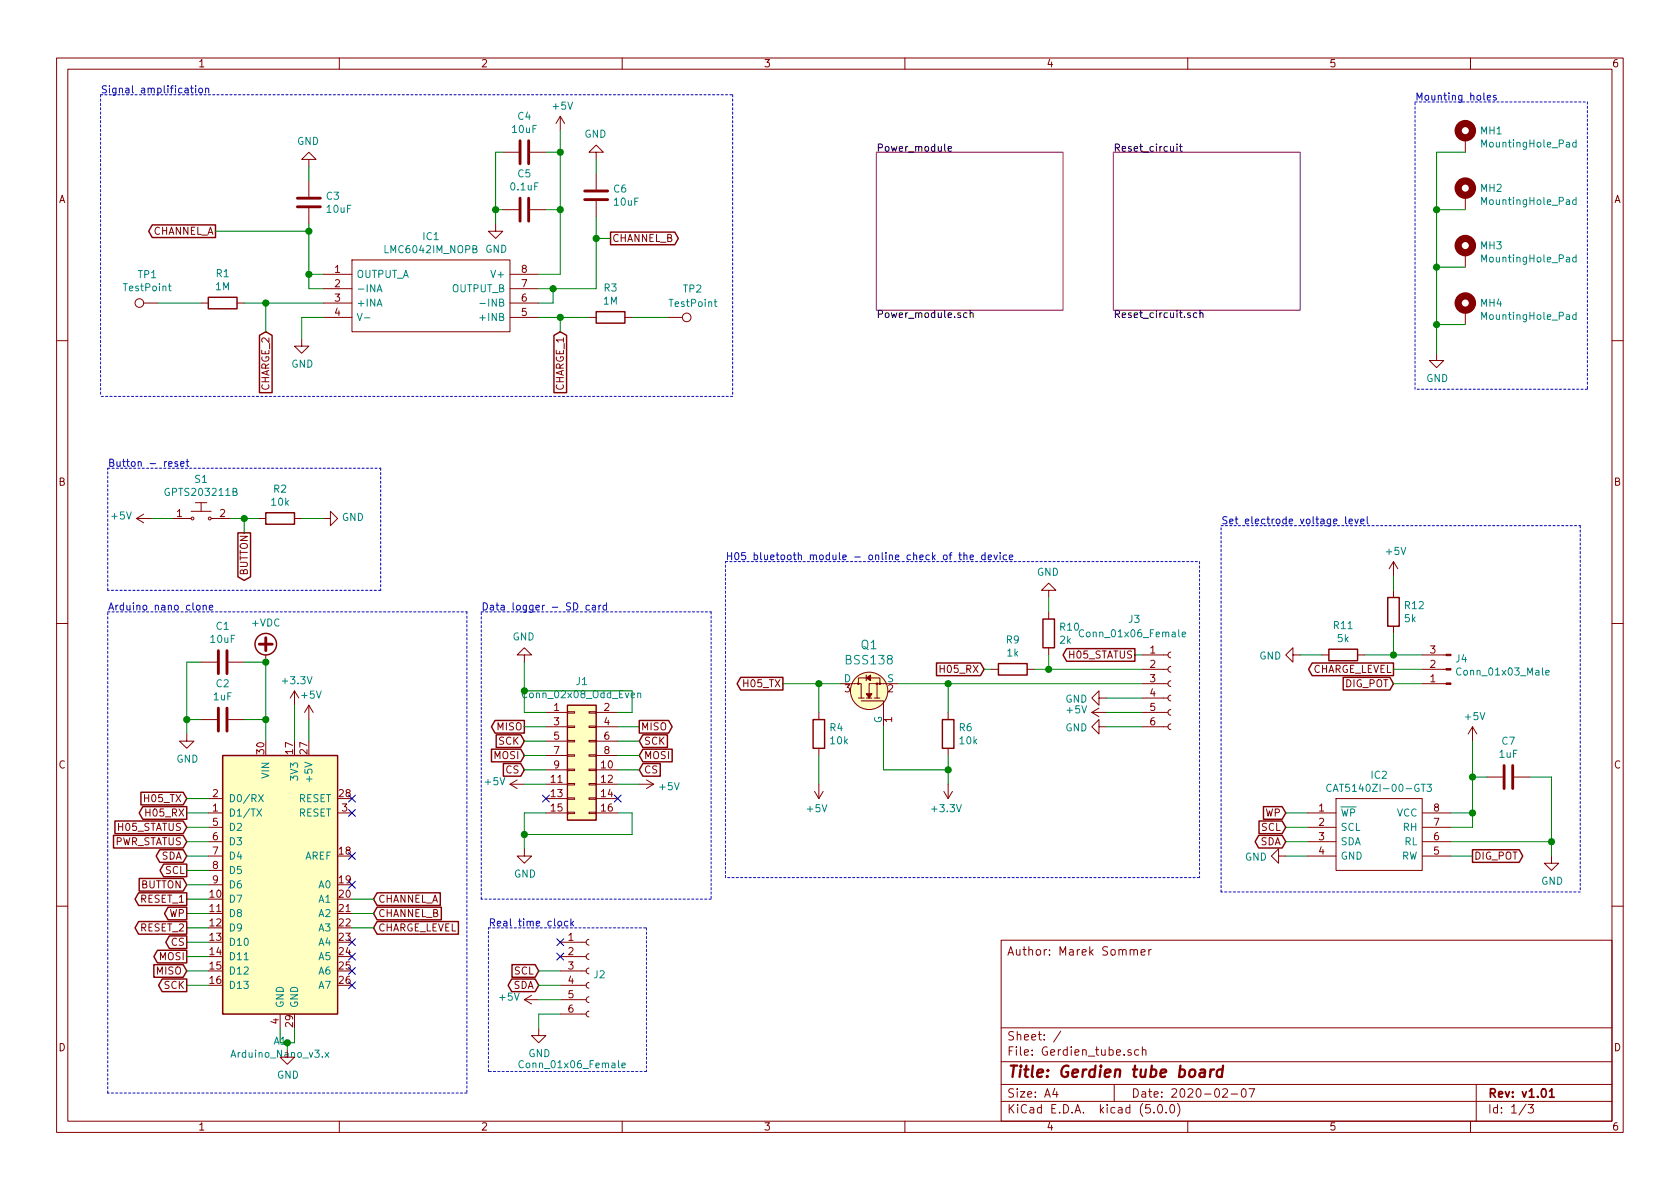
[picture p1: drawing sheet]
<svg xmlns="http://www.w3.org/2000/svg" width="297mm" height="210mm" viewBox="0 0 297 210" stroke-linecap="round" stroke-linejoin="round" font-family="sans-serif">
<g fill="none" stroke="#840000" stroke-width=".18">
<path d="M10 10.3h277v189.9h-277zM12 12.2h273v186.1h-273zM60 10.3v1.9M110 10.3v1.9M160 10.3v1.9M210 10.3v1.9M260 10.3v1.9M54.6 28.2h1.3l-1.3-1.3-1.3 1.3h1.3v1.3M54.6 32v2.8M54.6 36.8v2.8M87.6 39.6v1.3h1.3l-1.3 1.3-1.2-1.3h1.2M88.9 37.1h2.8"/>
<path d="M88.9 26.9h2.8M93.7 37.1h2.8M93.7 26.9h2.8M99.1 20.6l-.8 1.2M99.1 20.6v2.5M99.1 20.6l.7 1.2M105.4 26.9h1.3l-1.3-1.3-1.3 1.3h1.3v1.3M105.4 30.7v2.8M105.4 35.6v2.7M259.1 24.4v2.5M259.1 34.5v2.6M25.4 53.6h2.5"/>
<path d="M35.6 53.6h1.2M41.9 53.6h1.3M53.3 59.9v1.3h1.3l-1.3 1.3-1.2-1.3h1.2M57.1 48.5h5.1M57.1 51h5.1M57.1 53.6h5.1M57.1 56.1h5.1M62.2 46h28v12.7h-28zM90.2 48.5h5M90.2 51h5M90.2 53.6h5M90.2 56.1h5"/>
<path d="M104.1 56.1h1.3M110.5 56.1h1.3M118.1 56.1h2.5M259.1 44.7v2.5M259.1 54.9v2.5M10 60.2h2M254 62.5v1.2h1.3l-1.3 1.3-1.3-1.3h1.3M285 60.2h2M24.1 91.7h2.6M24.1 91.7l1.3 .8M25.4 90.9l-1.3 .8M30.5 91.7h3.3"/>
<path d="M33.8 90.4h3.5M34.5 88.9h2.1M35.6 88.9v1.5M37.3 91.7h3.3M45.7 91.7h1.3M52.1 91.7h1.2M57.1 91.7h1.3v-1.3l1.3 1.3-1.3 1.3v-1.3M246.4 99.3v2.5M246.4 99.3l-.8 1.3M246.4 99.3l.7 1.3M10 110.3h2M35.6 117.1h2.8"/>
<path d="M40.4 117.1h2.8M47 115.8v1.3M92.7 115.8h1.3l-1.3-1.3-1.3 1.3h1.3v1.3M153.2 119.4v1M175.3 118.4h1.2M181.6 118.4h1.3M185.4 104.4h1.3l-1.3-1.3-1.3 1.3h1.3v1.3M185.4 108.2v1.3M185.4 114.5v1.3M201.9 115.8h4.6M201.9 118.4h4.6M207 117.9l-.3 .1-.2 .3 .1 .4 .4 .2"/>
<path d="M207 115.3l-.3 .1-.2 .3 .1 .4 .4 .2M228.6 115.8v-1.3l-1.3 1.3 1.3 1.3v-1.3h1.3M233.7 115.8h1.2M240 115.8h1.3M246.4 104.4v1.3M246.4 110.7v1.3M251.5 115.8h4.2M251.5 118.4h4.2M285 110.3h2M33 129.8v1.3h1.3l-1.3 1.2-1.3-1.2h1.3M35.6 127.2h2.8M40.4 127.2h2.8"/>
<path d="M52.1 122.2l-.8 1.2M52.1 122.2v2.5M52.1 122.2l.7 1.2M54.6 124.7v2.5M54.6 124.7l-.8 1.3M54.6 124.7l.8 1.3M90.2 138.7h2.5M90.2 138.7l1.2 .7M91.4 137.9l-1.2 .8M96.5 126h3.8M96.5 136.1h3.8M96.5 138.7h3.8"/>
<path d="M96.5 128.5h3.8M96.5 131.1h3.8M96.5 133.6h3.8M100.3 138.6h1.3v.2h-1.3zM100.3 136h1.3v.3h-1.3zM100.3 133.5h1.3v.2h-1.3zM100.3 130.9h1.3v.3h-1.3zM100.3 128.4h1.3v.2h-1.3zM100.3 125.9h1.3v.2h-1.3zM104.1 138.6h1.3v.2h-1.3zM104.1 136h1.3v.3h-1.3zM104.1 133.5h1.3v.2h-1.3z"/>
<path d="M104.1 130.9h1.3v.3h-1.3zM104.1 128.4h1.3v.2h-1.3zM104.1 125.9h1.3v.2h-1.3zM105.4 126h3.8M105.4 136.1h3.8M105.4 138.7h3.8M105.4 128.5h3.8M105.4 131.1h3.8M105.4 133.6h3.8M113 138.7h2.6M114.3 137.9l1.3 .8M115.6 138.7l-1.3 .7"/>
<path d="M144 139.9l.8 1.3M144.8 126v1.2M144.8 132.3v1.3M144.8 138.7v2.5M145.5 139.9l-.7 1.3M148.6 120.9h3.7v2.5M151.8 121v-1.1h3.8v1.1M151.8 123.4h1M152.3 123.9h3.9v4.6M153.2 123.4h1M154.6 123.4h1M155.1 120.9v2.5"/>
<path d="M158.7 120.9h-5v2.5M166.9 139.9l.7 1.3M167.6 126v1.2M167.6 132.3v1.3M167.6 138.7v2.5M168.4 139.9l-.8 1.3M193 126h2.6M193 126l1.3 .7M194.3 123.4v-1.2l-1.3 1.2 1.3 1.3v-1.3h1.3M194.3 128.5v-1.3l-1.3 1.3 1.3 1.3v-1.3h1.3M194.3 125.2l-1.3 .8M201.9 126h4.6"/>
<path d="M201.9 128.5h4.6M201.9 120.9h4.6M201.9 123.4h4.6M207 128l-.3 .1-.2 .3 .1 .4 .4 .2M207 125.5l-.3 .1-.2 .3 .1 .4 .4 .2M207 122.9l-.3 .1-.2 .4 .1 .3 .4 .2M207 120.4l-.3 .1-.2 .3 .1 .4 .4 .2M251.5 120.9h4.2M260.3 128.5l-.7 1.3M260.3 128.5v2.6M260.3 128.5l.8 1.3M262.9 137.4h2.8"/>
<path d="M267.7 137.4h2.8M36.8 143.8h2.6M36.8 141.2h2.6M36.8 146.3h2.6M36.8 148.8h2.6M36.8 151.4h2.6M36.8 153.9h2.6M36.8 156.5h2.6M59.7 143.8h2.5M92.7 150.1v1.3h1.3l-1.3 1.2-1.3-1.2h1.3M96.5 143.8h3.8M96.5 141.2h3.8"/>
<path d="M100.3 143.6h1.3v.3h-1.3zM100.3 141.1h1.3v.2h-1.3zM104.1 143.6h1.3v.3h-1.3zM104.1 141.1h1.3v.2h-1.3zM105.4 143.8h3.8M105.4 141.2h3.8M226.1 151.4v-1.3l-1.3 1.3 1.3 1.2v-1.2h1.2M231.1 143.8h5.1M231.1 146.3h5.1M231.1 148.8h5.1M231.1 151.4h5.1M236.2 141.2h15.3v12.7h-15.3z"/>
<path d="M251.5 143.8h5M251.5 146.3h5M251.5 148.8h5M251.5 151.4h5M274.3 151.4v1.2h1.3l-1.3 1.3-1.3-1.3h1.3M10 160.2h2M49.5 179.3v2.6M92.7 176.8h2.5M92.7 176.8l1.3 .7M94 176l-1.3 .8M99.1 179.3h4.5M99.1 176.8h4.5"/>
<path d="M99.1 174.2h4.5M99.1 171.7h4.5M99.1 169.2h4.5M99.1 166.6h4.5M104.1 178.8l-.3 .1-.2 .3 .1 .4 .4 .2M104.1 176.3l-.3 .1-.2 .3 .1 .4 .4 .2M104.1 173.7l-.3 .1-.2 .4 .1 .3 .4 .2M104.1 171.2l-.3 .1-.2 .3 .1 .4 .4 .2M104.1 168.7l-.3 .1-.2 .3 .1 .4 .4 .2M104.1 166.1l-.3 .1-.2 .3 .1 .4 .4 .2M177 166.3h108v32h-108zM199.8 168h.1a.37 .37 0 0 1 .6 .1v.8"/>
<path d="M200.5 168.1l.2-.2 .3 .1 .1 .9M201.8 168.4l.7-.1-.1-.3-.4-.1-.2 .2v.7h.6M203.1 167.9v1M203.6 167.9l-.3 .1-.2 .2M285 160.2h2M50.8 185.7v1.2h1.3l-1.3 1.3-1.3-1.3h1.3M60 198.3v1.9M95.2 181.9v1.2h1.3l-1.3 1.3-1.2-1.3h1.2M110 198.3v1.9M160 198.3v1.9M177 194.8h108M177 191.8h108"/>
<path d="M177 187.8h108M177 181.8h108M186.5 192.5l-.4 1h1M186.8 193v1M187.6 182.3l-1.3 2M197 191.8v3M200 185.7l-.4-.1-.2 .2 .1 .2 .5 .2v.3h-.6M201.3 185.7l-.4-.1-.3 .3 .1 .6 .2 .1 .4-.1M202 185.7l.2-.1 .3 .1 .1 .9M202 185.1v1.5M204 196.7v.1M204.8 195.5l.4-.2a.94 .94 0 0 1 0 1.5 .79 .79 0 0 1-.4-1.3z"/>
<path d="M206.2 196.7v.1M207 195.4l.3-.1a.94 .94 0 0 1 0 1.5 .82 .82 0 0 1-.3-1.4zM208.2 195.1a1.71 1.71 0 0 1 0 2.3M210 198.3v1.9M216.2 192.7l.2-.2h.4l.2 .5-.9 1h.9M217.7 193.5h1.1M219.6 192.7l.4-.2a.94 .94 0 0 1 0 1.5 .82 .82 0 0 1-.4-1.3zM220.8 192.5h1l-.6 1.5M260 198.3v1.9M261 191.8v6.5M269.8 195.2l-1.2 2M270.2 195.3h.9l-.5 .6 .4 .1v.7l-.2 .1-.6-.1"/>
<circle cx="24.6" cy="53.6" r=".76"/>
<circle cx="121.4" cy="56.1" r=".76"/>
<circle cx="34" cy="91.7" r=".25"/>
<circle cx="37.1" cy="91.7" r=".25"/>
<circle cx="151.8" cy="120.9" r=".13"/>
<circle cx="153.7" cy="122.2" r="3.3"/>
<circle cx="155.1" cy="120.9" r=".13"/>
<circle cx="155.6" cy="120.9" r=".13"/>
</g>
<path d="M274 193l.4-.5v1.5M274 194h.8" fill="none" stroke="#840000" stroke-width=".3"/>
<path d="M212.2 189.2h.8v1.2M213.1 189.6l-.7 .1a.4 .4 0 0 0-.3 .3 .4 .4 0 0 0 .2 .4l.7-.1M214.1 189.1l-.2 1.3M214.7 189.1a.55 .55 0 0 0-.7 .4M216.2 189.2a.68 .68 0 0 0-1 .3v.8l.2 .1 .6-.1M216.3 188.4l-.3 2" fill="none" stroke="#840000" stroke-width=".41"/>
<g fill="none" stroke="#840000" stroke-width="1.3">
<circle cx="259.1" cy="33.3" r="1.27"/>
<circle cx="259.1" cy="23.1" r="1.27"/>
<circle cx="259.1" cy="43.4" r="1.27"/>
<circle cx="259.1" cy="53.6" r="1.27"/>
</g>
<g fill="none" stroke="#008484" stroke-width=".18">
<path d="M278.7 25.2h-.4l-.2 .2 .1 .6h.5M278.7 35.4l-.4-.1-.2 .3 .1 .5h.5M278.7 24.7v1.3M278.7 34.9v1.3M29.8 50.6h.5M29.9 50.2v1.1l.4 .1M63.2 55.4l.4 1.3 .4-1.3M64.4 56.2h1M66.7 51.6l.4-1.3 .4 1.3M66.8 51.3h.6M84.8 53.7h1M126.3 53.4h.4"/>
<path d="M126.4 52.9v1.1l.3 .2M278.7 45.5h-.4l-.2 .2 .1 .6h.5M278.7 55.7l-.4-.1-.2 .3 .1 .5h.5M278.7 45.1v1.2M278.7 55.2v1.3M191.6 111.5a.6 .6 0 0 0-.8 .4 .6 .6 0 0 0 .6 .7l.2-.1M209 112.2l.6-.1-.1-.3h-.3l-.2 .2 .1 .6h.4M273.3 118.9l.6-.1v-.2l-.4-.1-.2 .2 .1 .6h.5M112.8 122.7l.1-.2 .3 .1 .1 .8M112.8 122.5v.9M235.4 138.8a.6 .6 0 0 0-.9 .4 .6 .6 0 0 0 .6 .7l.3-.1M252.3 138.7h.8l-.4 .5 .3 .1 .1 .4-.3 .2-.5-.1"/>
<path d="M45.4 143l.9 1.3M45.7 140.5l.9 1.3M46.3 143l-.9 1.3M46.6 140.5l-.9 1.3M57.5 186.1l.6 .9M58.1 186.1l-.6 .9M92.5 187.7a.6 .6 0 0 0-.8 .4 .6 .6 0 0 0 .6 .7l.2-.1M110 188.4l.6-.1-.1-.3h-.4l-.1 .2v.6h.5"/>
</g>
<g fill="none" stroke="#840000" stroke-width=".25">
<path d="M26.9 39.8h11.2v2.2h-11.2l-.6-1.1zM36.8 52.6h5.1v2h-5.1zM45.9 59.3l1.1-.6 1.1 .6v10.1h-2.2zM97.9 59.3l1.2-.6 1.1 .6v10.1h-2.3zM105.4 55.1h5.1v2h-5.1zM107.9 41h11.4l.6 1.2-.6 1.1h-11.4zM42.1 94.2h2.2v7.8l-1.1 .6-1.1-.6zM47 90.7h5.1v2h-5.1zM131 119.8h7.4v2.2h-7.4l-.7-1.1zM165.6 117.2h7.8l.6 1.2-.6 1.1h-7.8zM176.5 117.3h5.1v2.1h-5.1zM184.4 109.5h2v5h-2z"/>
<path d="M188.6 114.7h12.1v2.2h-12.1l-.6-1.1zM232 117.2h14.4v2.3h-14.4l-.6-1.1zM234.9 114.8h5.1v2h-5.1zM237.5 119.8h8.2l.7 1.1-.7 1.1h-8.2zM245.4 105.7h2v5h-2zM39.4 133.6h20.3v45.7h-20.3zM86.9 132.5h5.2l.6 1.1-.6 1.1h-5.2zM87.5 127.4h5.2v2.2h-5.2l-.6-1.1zM87.7 129.9h4.4l.6 1.2-.6 1.1h-4.4zM89 135h3.1l.6 1.1-.6 1.2h-3.1zM100.3 124.7h5.1v20.3h-5.1zM113 127.4h5.2l.6 1.1-.6 1.1h-5.2z"/>
<path d="M113.7 135h3v2.3h-3l-.7-1.2zM113.7 132.5h5.1v2.2h-5.1l-.7-1.1zM113.7 129.9h4.3v2.3h-4.3l-.7-1.1zM143.8 127.2h2v5.1h-2zM166.6 127.2h2.1v5.1h-2.1zM20.1 147.7h12.3l.6 1.1-.6 1.2h-12.3zM20.3 145.2h12.1l.6 1.1-.6 1.1h-12.1zM24.5 157.9h8.5v2.2h-8.5l-.6-1.1zM24.6 155.3h7.8l.6 1.2-.6 1.1h-7.8zM24.9 140.1h7.5l.6 1.1-.6 1.1h-7.5zM25.2 142.6h7.8v2.3h-7.8l-.6-1.1zM28.2 150.3h4.2l.6 1.1-.6 1.1h-4.2l-.6-1.1z"/>
<path d="M28.9 152.8h4.1v2.2h-4.1l-.6-1.1zM66.7 157.9h11.2v2.2h-11.2l-.7-1.1zM222.6 147.7h4.1l.6 1.1-.6 1.2h-4.1l-.7-1.2zM222.6 145.2h4.1l.6 1.1-.6 1.1h-4.1zM223.4 142.6h3.3l.6 1.2-.6 1.1h-3.3zM260.3 150.3h8.3l.6 1.1-.6 1.1h-8.3zM24.5 163h8.5v2.2h-8.5l-.6-1.1zM27.2 170.6h5.2l.6 1.1-.6 1.1h-5.2zM27.8 168h5.2v2.3h-5.2l-.6-1.1zM28.7 173.1h4.3v2.3h-4.3l-.7-1.2zM29.7 160.4h3.3v2.3h-3.3l-.6-1.2zM29.9 165.5h3.1v2.2h-3.1l-.6-1.1z"/>
<path d="M66.7 160.4h11.3v2.3h-11.3l-.7-1.2zM66.7 163h14.4v2.2h-14.4l-.7-1.1zM90.5 173.1h4.1l.6 1.1-.6 1.2h-4.1l-.7-1.2zM90.5 170.6h4.1l.6 1.1-.6 1.1h-4.1z"/>
<circle cx="47" cy="113.9" r="1.9"/>
</g>
<g fill="none" stroke="#008400" stroke-width=".18">
<path d="M54.6 29.5v2.5M54.6 39.6v11.4h2.5M87.6 37.1h1.3M88.9 26.9h-1.3v12.7M96.5 37.1h2.6M96.5 26.9h2.6M99.1 23.1v25.4h-3.9M105.4 38.3v12.7h-10.2M105.4 28.2v2.5M254 37.1h5.1M259.1 26.9h-5.1v35.6M27.9 53.6h7.7"/>
<path d="M38.1 40.9h16.5M43.2 53.6h13.9M47 53.6v5.1M54.6 48.5h2.5M57.1 56.1h-3.8v3.8M95.2 56.1h8.9M97.8 51v2.6h-2.6M99.1 56.1v2.6M105.4 42.2h2.5M111.8 56.1h6.3M254 57.4h5.1M254 47.2h5.1"/>
<path d="M26.7 91.7h3.8M40.6 91.7h5.1M43.2 91.7v2.5M53.3 91.7h3.8M35.6 117.1h-2.6v12.7M43.2 117.1h3.8v14M92.7 117.1v8.9h3.8M174 118.4h1.3M182.9 118.4h19M185.4 105.7v2.5M185.4 115.8v2.6M200.7 115.8h1.2"/>
<path d="M229.9 115.8h3.8M241.3 115.8h10.2M246.4 101.8v2.6M246.4 112v3.8M246.4 118.4h5.1M33 127.2h2.6M43.2 127.2h3.8M52.1 124.7v6.4M54.6 127.2v3.9M92.7 122.2h19.1v3.8h-2.6M92.7 138.7h3.8M92.7 128.5h3.8"/>
<path d="M92.7 131.1h3.8M92.7 133.6h3.8M92.7 136.1h3.8M109.2 138.7h3.8M109.2 128.5h3.8M109.2 131.1h3.8M109.2 133.6h3.8M109.2 136.1h3.8M138.4 120.9h10.2M144.8 120.9v5.1M144.8 133.6v5.1M156.2 128.5v7.6h11.4"/>
<path d="M158.7 120.9h43.2M167.6 120.9v5.1M167.6 133.6v5.1M195.6 126h6.3M195.6 128.5h6.3M195.6 123.4h6.3M246.4 120.9h5.1M260.3 131.1v15.2h-3.8M260.3 137.4h2.6M270.5 137.4h3.8v14M33 143.8h3.8M33 153.9h3.8"/>
<path d="M33 151.4h3.8M33 159h3.8M33 156.5h3.8M33 146.3h3.8M33 148.8h3.8M33 141.2h3.8M62.2 159h3.8M96.5 143.8h-3.8v6.3M109.2 143.8h2.6v3.8h-19.1M227.3 143.8h3.8M227.3 151.4h3.8M227.3 146.3h3.8"/>
<path d="M227.3 148.8h3.8M256.5 143.8h3.8M256.5 151.4h3.8M256.5 148.8h17.8M33 169.2h3.8M33 171.7h3.8M33 174.2h3.8M33 166.6h3.8M33 161.5h3.8M33 164.1h3.8M62.2 161.5h3.8M62.2 164.1h3.8"/>
<path d="M95.2 171.7h3.9M95.2 174.2h3.9M95.2 176.8h3.9M99.1 179.3h-3.9v2.6M49.5 181.9v2.5M52.1 181.9v2.5h-1.3v1.3"/>
</g>
<g fill="#008400" stroke="#008400" stroke-width=".25">
<circle cx="54.6" cy="48.5" r=".51"/>
<circle cx="97.8" cy="51" r=".51"/>
<circle cx="50.8" cy="184.4" r=".51"/>
<circle cx="92.7" cy="147.6" r=".51"/>
<circle cx="92.7" cy="122.2" r=".51"/>
<circle cx="254" cy="57.4" r=".51"/>
<circle cx="254" cy="47.2" r=".51"/>
<circle cx="254" cy="37.1" r=".51"/>
<circle cx="43.2" cy="91.7" r=".51"/>
<circle cx="47" cy="127.2" r=".51"/>
<circle cx="33" cy="127.2" r=".51"/>
<circle cx="260.3" cy="137.4" r=".51"/>
<circle cx="260.3" cy="143.8" r=".51"/>
<circle cx="274.3" cy="148.8" r=".51"/>
<circle cx="246.4" cy="115.8" r=".51"/>
<circle cx="47" cy="53.6" r=".51"/>
<circle cx="54.6" cy="40.9" r=".51"/>
<circle cx="99.1" cy="37.1" r=".51"/>
<circle cx="99.1" cy="26.9" r=".51"/>
<circle cx="87.6" cy="37.1" r=".51"/>
<circle cx="105.4" cy="42.2" r=".51"/>
<circle cx="99.1" cy="56.1" r=".51"/>
<circle cx="185.4" cy="118.4" r=".51"/>
<circle cx="167.6" cy="120.9" r=".51"/>
<circle cx="144.8" cy="120.9" r=".51"/>
<circle cx="47" cy="117.1" r=".51"/>
<circle cx="167.6" cy="136.1" r=".51"/>
</g>
<g fill="none" stroke="#840000" stroke-width=".51">
<path d="M52.6 36.6h4M52.6 35h4M91.9 24.9v4.1M91.9 35v4.1M93.5 24.9v4.1M93.5 35v4.1M103.4 35.3h4M103.4 33.8h4M38.6 115.1v4M40.1 115.1v4M45.8 113.9h2.3M47 112.8v2.3"/>
<path d="M38.6 125.2v4.1M40.1 125.2v4.1M265.9 135.4v4M267.5 135.4v4"/>
</g>
<g fill="#ffffc2" stroke="#ffffc2" stroke-width=".18">
<path d="M39.4 133.6h20.3v45.7h-20.3z"/>
<path d="M100.3 124.7h5.1v20.3h-5.1z"/>
<circle cx="153.7" cy="122.2" r="3.3"/>
</g>
<g fill="none" stroke="#000084" stroke-width=".18">
<path d="M61.6 155.8l1.2 1.3M61.6 150.8l1.2 1.2M61.6 143.1l1.2 1.3M61.6 140.6l1.2 1.2M62.8 155.8l-1.2 1.3M62.8 150.8l-1.2 1.2M62.8 143.1l-1.2 1.3M62.8 140.6l-1.2 1.2M95.9 140.6l1.2 1.2M97.1 140.6l-1.2 1.2M108.6 140.6l1.2 1.2M109.8 140.6l-1.2 1.2"/>
<path d="M61.6 173.6l1.2 1.2M61.6 171.1l1.2 1.2M61.6 168.5l1.2 1.3M61.6 166l1.2 1.2M62.8 173.6l-1.2 1.2M62.8 171.1l-1.2 1.2M62.8 168.5l-1.2 1.3M62.8 166l-1.2 1.2M98.5 166l1.2 1.2M98.5 168.5l1.2 1.3M99.7 166l-1.2 1.2M99.7 168.5l-1.2 1.3"/>
</g>
<g fill="none" stroke="#0000c2" stroke-width=".18" stroke-dasharray=".4 .4">
<path d="M17.8 16.8h111.7M17.8 16.8v53.3M129.5 16.8v53.3M250.2 18h30.5M280.7 18v50.8M129.5 70.1h-111.7M250.2 68.8v-50.8M280.7 68.8h-30.5M19 82.8h48.3M67.3 82.8v21.6M128.3 99.3h83.8M212.1 99.3v55.9"/>
<path d="M215.9 93h63.5M279.4 93v64.7M19 104.4v-21.6M19 108.2h63.5M67.3 104.4h-48.3M82.5 108.2v85.1M85.1 108.2h40.6M125.7 108.2v50.8M85.1 159v-50.8M125.7 159h-40.6M128.3 155.2v-55.9M212.1 155.2h-83.8"/>
<path d="M215.9 157.7v-64.7M279.4 157.7h-63.5M86.4 164.1h27.9M114.3 164.1v25.4M19 193.3v-85.1M82.5 193.3h-63.5M86.4 189.5v-25.4M114.3 189.5h-27.9"/>
</g>
<g fill="none" stroke="#0000c2" stroke-width=".18">
<path d="M33.7 15.6h.5M33.9 15.2v1.1l.3 .1M34.6 15.2v.1M34.6 15.6v.8M35.3 15.6h.3l.2 .2-.1 .6h-.3l-.3-.2zM36.3 15.7l.2-.1h.3l.1 .8M36.3 15.6v.8M263 17.3l.6-.1-.1-.3h-.4l-.1 .1v.6h.5M264.5 16.9h-.3l-.2 .1 .1 .2 .4 .1v.3h-.5M29.8 82l.6-.1v-.2l-.4-.1-.2 .2 .1 .6h.5M31.4 81.7l-.3-.1-.2 .2 .1 .2 .4 .1v.3h-.5M31.9 82l.6-.1v-.2l-.4-.1-.2 .2 .1 .6h.5"/>
<path d="M32.9 81.6h.5M33.1 81.2v1.1l.3 .2M167.8 98.1h.5M168.3 97.7l-.3 .2v1.1M169.5 98.1h.5M169.7 97.7v1.1l.3 .2M170.4 98.3l.2-.2 .3 .1 .1 .8M170.4 97.7v1.3M171.5 98.5l.6-.1v-.2l-.4-.1-.2 .2 .1 .6h.5M174.2 98.2l-.4-.1-.2 .3 .1 .5h.5M174.2 97.7v1.3M174.7 98.5l.6-.1v-.2l-.4-.1-.2 .2 .1 .6h.5"/>
<path d="M175.7 98.1l.3 .9 .4-.9M176.8 97.7v.1M176.8 98.1v.9M178 98.2l-.4-.1-.2 .3 .1 .5h.5M178.5 98.5l.6-.1-.1-.2-.4-.1-.1 .2v.6h.5M237.9 91.4v1.1l.2 .1M238.5 92.2l.6-.1v-.3h-.4l-.2 .2 .1 .6h.5M239.5 91.8l.4 .8 .3-.8M240.6 92.2l.6-.1-.1-.3h-.3l-.2 .2v.6h.5M241.7 91.4v1.1l.2 .1M34.8 107.2l.2-.2 .3 .2 .1 .4-.1 .2-.3 .1-.2-.2zM35.9 107.2l.2-.2 .3 .1 .1 .8"/>
<path d="M35.9 107v.9M37 107.4l.6-.1v-.2l-.4-.1-.2 .2 .1 .6h.5M104.2 107.1l-.4-.1-.2 .3 .1 .5h.5M104.7 107.1h.5l.1 .8M105.3 107.3l-.4 .1-.2 .2v.2h.6M105.9 107v.9M106.2 107l-.3 .3M107.2 107.1l-.3-.1-.3 .3 .2 .5h.4M107.2 106.6v1.3M98.8 163l.3-.1 .2 .2-.1 .6h-.3l-.3-.2zM100.4 163l-.4-.1-.2 .2 .1 .6h.5M100.9 162.5v1.2"/>
<path d="M101.1 163.3l.3 .4M101.4 162.9l-.5 .5"/>
</g>
<path d="M154.9 26.9h33.1v28h-33.1zM196.8 26.9h33.1v28h-33.1z" fill="none" stroke="#840084" stroke-width=".18"/>
<path d="M167.6 26.3l.6-.1v-.2l-.4-.1-.2 .2 .1 .6h.5M208.1 25.5v.1M208.1 25.9v.8M208.5 25.9h.5M208.7 25.5v1.1l.3 .1M171 55.4l-.4-.1-.2 .2 .1 .6h.5M171.5 55.4l.2-.1 .3 .1 .1 .8M171.5 54.9v1.3M211.6 55.4l-.3-.1-.3 .2 .1 .6h.5M212.2 55.4l.1-.1 .3 .1 .1 .8M212.2 54.9v1.3" fill="none" stroke="#000" stroke-width=".18"/>
<g fill="#840000" stroke="#840000" stroke-width=".18">
<path d="M255.7 115.7h.8v.2h-.8z"/>
<path d="M255.7 118.2h.8v.3h-.8z"/>
<path d="M255.7 120.8h.8v.2h-.8z"/>
<path d="M153.2 122.7h1l-.5 .7z"/>
<path d="M153.2 119.9l.7-.5v1z"/>
</g>
<text font-size="2.8" fill="#840000" x="178" y="190.5">Title: Gerdien tube board</text>
<g font-size="2.1" fill="#008484">
<text x="149.7" y="117.5">BSS138</text>
<text x="152.3" y="114.8">Q1</text>
</g>
<g font-size="2.1" fill="#840000">
<text x="178" y="169">Author: Marek Sommer</text>
<text x="178" y="184">Sheet: /</text>
<text x="178" y="186.7">File: Gerdien_tube.sch</text>
<text x="178" y="196.9">KiCad E.D.A. kicad (5.0.0)</text>
<text x="178" y="194.1">Size: A4</text>
<text x="200" y="194.1">Date: 2020-02-07</text>
<text x="263" y="194.1">Rev: v1.01</text>
<text x="263" y="196.9">Id: 1/3</text>
</g>
<g font-size="1.8" fill="#840000">
<text x="35" y="11.9">1</text>
<text x="85" y="11.9">2</text>
<text x="135" y="11.9">3</text>
<text x="185" y="11.9">4</text>
<text x="235" y="11.9">5</text>
<text x="285" y="11.9">6</text>
<text x="10.4" y="35.9">A</text>
<text x="285.4" y="35.9">A</text>
<text x="26.9" y="41.5">CHANNEL_A</text>
<text x="108.2" y="42.8">CHANNEL_B</text>
<text x="59.2" y="48.3">1</text>
<text x="59.2" y="50.8">2</text>
<text x="59.2" y="53.3">3</text>
<text x="92.2" y="48.3">8</text>
<text x="92.2" y="50.8">7</text>
<text x="92.2" y="53.3">6</text>
<text x="59.2" y="55.9">4</text>
<text x="92.2" y="55.9">5</text>
<text x="47.6" y="69.1" transform="rotate(-90 47.6 69.1)">CHARGE_2</text>
<text x="99.7" y="69.1" transform="rotate(-90 99.7 69.1)">CHARGE_1</text>
<text x="10.4" y="85.9">B</text>
<text x="285.4" y="85.9">B</text>
<text x="31.3" y="91.4">1</text>
<text x="38.9" y="91.4">2</text>
<text x="43.8" y="101.8" transform="rotate(-90 43.8 101.8)">BUTTON</text>
<text x="166.5" y="119">H05_RX</text>
<text x="189.1" y="116.5">H05_STATUS</text>
<text x="203.4" y="115.6">1</text>
<text x="203.4" y="118.1">2</text>
<text x="231.8" y="119">CHARGE_LEVEL</text>
<text x="252.9" y="118.1">2</text>
<text x="252.9" y="115.6">3</text>
<text x="97.9" y="125.7">1</text>
<text x="106.8" y="125.7">2</text>
<text x="131.7" y="121.5">H05_TX</text>
<text x="149.4" y="122.4">3</text>
<text x="157" y="122.4">2</text>
<text x="203.4" y="120.6">3</text>
<text x="203.4" y="123.2">4</text>
<text x="203.4" y="125.7">5</text>
<text x="237.8" y="121.5">DIG_POT</text>
<text x="252.9" y="120.6">1</text>
<text x="87.9" y="129.2">MISO</text>
<text x="88.2" y="131.7">SCK</text>
<text x="97.9" y="128.3">3</text>
<text x="97.9" y="130.8">5</text>
<text x="106.8" y="128.3">4</text>
<text x="106.8" y="130.8">6</text>
<text x="113.3" y="129.2">MISO</text>
<text x="113.8" y="131.7">SCK</text>
<text x="157.7" y="127.7" transform="rotate(-90 157.7 127.7)">1</text>
<text x="203.4" y="128.3">6</text>
<text x="10.4" y="135.9">C</text>
<text x="46.7" y="133.3" transform="rotate(-90 46.7 133.3)">30</text>
<text x="51.8" y="133.3" transform="rotate(-90 51.8 133.3)">17</text>
<text x="54.4" y="133.3" transform="rotate(-90 54.4 133.3)">27</text>
<text x="87.4" y="134.2">MOSI</text>
<text x="89.5" y="136.8">CS</text>
<text x="97.9" y="133.3">7</text>
<text x="97.9" y="135.9">9</text>
<text x="106.3" y="135.9">10</text>
<text x="106.8" y="133.3">8</text>
<text x="113.8" y="136.8">CS</text>
<text x="113.8" y="134.2">MOSI</text>
<text x="285.4" y="135.9">C</text>
<text x="25.8" y="141.9">H05_TX</text>
<text x="37.6" y="143.5">1</text>
<text x="37.6" y="141">2</text>
<text x="60" y="141">28</text>
<text x="60.5" y="143.5">3</text>
<text x="97.5" y="138.4">11</text>
<text x="97.5" y="141">13</text>
<text x="97.5" y="143.5">15</text>
<text x="106.3" y="138.4">12</text>
<text x="106.3" y="141">14</text>
<text x="106.3" y="143.5">16</text>
<text x="233.2" y="143.5">1</text>
<text x="253.5" y="143.5">8</text>
<text x="20" y="149.5">PWR_STATUS</text>
<text x="20.9" y="146.9">H05_STATUS</text>
<text x="26.1" y="144.4">H05_RX</text>
<text x="37.6" y="146">5</text>
<text x="37.6" y="148.6">6</text>
<text x="222.8" y="149.5">SDA</text>
<text x="223" y="146.9">SCL</text>
<text x="223.7" y="144.4">WP</text>
<text x="233.2" y="146">2</text>
<text x="233.2" y="148.6">3</text>
<text x="253.5" y="146">7</text>
<text x="253.5" y="148.6">6</text>
<text x="28.5" y="152">SDA</text>
<text x="29.2" y="154.6">SCL</text>
<text x="37.6" y="151.1">7</text>
<text x="37.6" y="153.7">8</text>
<text x="60" y="151.1">18</text>
<text x="233.2" y="151.1">4</text>
<text x="253.5" y="151.1">5</text>
<text x="260.6" y="152">DIG_POT</text>
<text x="24.9" y="157.1">BUTTON</text>
<text x="24.9" y="159.6">RESET_1</text>
<text x="37.1" y="158.7">10</text>
<text x="37.1" y="161.3">11</text>
<text x="37.6" y="156.2">9</text>
<text x="60" y="156.2">19</text>
<text x="60" y="158.7">20</text>
<text x="60" y="161.3">21</text>
<text x="66.8" y="159.6">CHANNEL_A</text>
<text x="24.9" y="164.7">RESET_2</text>
<text x="29.9" y="162.2">WP</text>
<text x="30.3" y="167.3">CS</text>
<text x="37.1" y="163.8">12</text>
<text x="37.1" y="166.4">13</text>
<text x="60" y="163.8">22</text>
<text x="60" y="166.4">23</text>
<text x="66.8" y="162.2">CHANNEL_B</text>
<text x="66.8" y="164.7">CHARGE_LEVEL</text>
<text x="100.5" y="166.4">1</text>
<text x="27.7" y="172.3">MISO</text>
<text x="28.2" y="169.8">MOSI</text>
<text x="37.1" y="168.9">14</text>
<text x="37.1" y="171.4">15</text>
<text x="37.1" y="174">16</text>
<text x="60" y="168.9">24</text>
<text x="60" y="171.4">25</text>
<text x="60" y="174">26</text>
<text x="90.9" y="172.3">SCL</text>
<text x="100.5" y="168.9">2</text>
<text x="100.5" y="171.4">3</text>
<text x="100.5" y="174">4</text>
<text x="29" y="174.9">SCK</text>
<text x="90.7" y="174.9">SDA</text>
<text x="100.5" y="176.5">5</text>
<text x="100.5" y="179.1">6</text>
<text x="10.4" y="185.9">D</text>
<text x="49.3" y="181.1" transform="rotate(-90 49.3 181.1)">4</text>
<text x="51.8" y="181.6" transform="rotate(-90 51.8 181.6)">29</text>
<text x="285.4" y="185.9">D</text>
<text x="35" y="199.9">1</text>
<text x="85" y="199.9">2</text>
<text x="135" y="199.9">3</text>
<text x="185" y="199.9">4</text>
<text x="235" y="199.9">5</text>
<text x="285" y="199.9">6</text>
</g>
<g font-size="1.8" fill="#0000c2">
<text x="17.8" y="16.5">Signal amplification</text>
<text x="250.2" y="17.8">Mounting holes</text>
<text x="19" y="82.5">Button - reset</text>
<text x="215.9" y="92.7">Set electrode voltage level</text>
<text x="128.3" y="99.1">H05 bluetooth module - online check of the device</text>
<text x="19" y="107.9">Arduino nano clone</text>
<text x="85.1" y="107.9">Data logger - SD card</text>
<text x="86.4" y="163.8">Real time clock</text>
</g>
<g font-size="1.8" fill="#008484">
<text x="90.7" y="23.5">10uF</text>
<text x="91.6" y="21.2">C4</text>
<text x="97.8" y="19.4">+5V</text>
<text x="261.8" y="23.8">MH1</text>
<text x="52.5" y="25.6">GND</text>
<text x="103.3" y="24.4">GND</text>
<text x="262.3" y="26.1">MountingHole_Pad</text>
<text x="57.7" y="35.3">C3</text>
<text x="90.4" y="33.7">0.1uF</text>
<text x="91.6" y="31.4">C5</text>
<text x="108.5" y="34.1">C6</text>
<text x="261.8" y="33.9">MH2</text>
<text x="57.9" y="37.6">10uF</text>
<text x="108.7" y="36.4">10uF</text>
<text x="262.3" y="36.2">MountingHole_Pad</text>
<text x="68.3" y="44.8">LMC6042IM_NOPB</text>
<text x="74.8" y="42.5">IC1</text>
<text x="85.8" y="44.7">GND</text>
<text x="261.8" y="44.1">MH3</text>
<text x="262.3" y="46.4">MountingHole_Pad</text>
<text x="22" y="51.5">TestPoint</text>
<text x="24.4" y="49.2">TP1</text>
<text x="38.2" y="51.3">1M</text>
<text x="38.3" y="49">R1</text>
<text x="63" y="49.1">OUTPUT_A</text>
<text x="63" y="51.7">-INA</text>
<text x="79.9" y="51.7">OUTPUT_B</text>
<text x="87.2" y="49.1">V+</text>
<text x="106.7" y="53.9">1M</text>
<text x="106.8" y="51.6">R3</text>
<text x="120.8" y="51.7">TP2</text>
<text x="63" y="54.2">+INA</text>
<text x="85.3" y="56.8">+INB</text>
<text x="85.8" y="54.2">-INB</text>
<text x="118.5" y="54.3">TestPoint</text>
<text x="261.8" y="54.2">MH4</text>
<text x="262.3" y="56.6">MountingHole_Pad</text>
<text x="51.5" y="65">GND</text>
<text x="252.2" y="67.6">GND</text>
<text x="29.6" y="87.7">GPTS203211B</text>
<text x="34.5" y="85.4">S1</text>
<text x="48.1" y="89.4">10k</text>
<text x="48.4" y="87.1">R2</text>
<text x="19.8" y="91.9">+5V</text>
<text x="60.5" y="92.1">GND</text>
<text x="183.3" y="101.8">GND</text>
<text x="245.2" y="98.1">+5V</text>
<text x="248.4" y="107.7">R12</text>
<text x="37.3" y="113.7">10uF</text>
<text x="38.3" y="111.4">C1</text>
<text x="44.6" y="110.8">+VDC</text>
<text x="90.6" y="113.3">GND</text>
<text x="178" y="113.8">R9</text>
<text x="187.4" y="113.8">2k</text>
<text x="187.5" y="111.5">R10</text>
<text x="191.5" y="112.7">Conn_01x06_Female</text>
<text x="199.6" y="110.2">J3</text>
<text x="235.9" y="111.2">R11</text>
<text x="236.5" y="113.6">5k</text>
<text x="248.4" y="110">5k</text>
<text x="178.1" y="116.1">1k</text>
<text x="222.7" y="116.6">GND</text>
<text x="257.4" y="117.1">J4</text>
<text x="258.1" y="119.5">Conn_01x03_Male</text>
<text x="37.8" y="123.8">1uF</text>
<text x="38.3" y="121.5">C2</text>
<text x="50.1" y="121">+3.3V</text>
<text x="53.4" y="123.5">+5V</text>
<text x="92.8" y="123.5">Conn_02x08_Odd_Even</text>
<text x="101.9" y="121.2">J1</text>
<text x="149.2" y="120.6">D</text>
<text x="156.9" y="120.6">S</text>
<text x="188.4" y="124.3">GND</text>
<text x="146.8" y="129.3">R4</text>
<text x="146.9" y="131.6">10k</text>
<text x="156" y="127.9" transform="rotate(-90 156 127.9)">G</text>
<text x="169.6" y="129.3">R6</text>
<text x="169.7" y="131.6">10k</text>
<text x="188.4" y="129.3">GND</text>
<text x="188.7" y="126.2">+5V</text>
<text x="259.1" y="127.3">+5V</text>
<text x="265.6" y="131.7">C7</text>
<text x="31.2" y="134.9">GND</text>
<text x="47.6" y="137.6" transform="rotate(-90 47.6 137.6)">VIN</text>
<text x="52.7" y="137.8" transform="rotate(-90 52.7 137.8)">3V3</text>
<text x="55.2" y="137.8" transform="rotate(-90 55.2 137.8)">+5V</text>
<text x="242.5" y="137.7">IC2</text>
<text x="265.1" y="134">1uF</text>
<text x="40.4" y="141.9">D0/RX</text>
<text x="52.8" y="141.9">RESET</text>
<text x="85.9" y="138.9">+5V</text>
<text x="116.7" y="139.7">+5V</text>
<text x="142.8" y="143.6">+5V</text>
<text x="164.9" y="143.6">+3.3V</text>
<text x="236" y="140">CAT5140ZI-00-GT3</text>
<text x="40.4" y="144.4">D1/TX</text>
<text x="40.4" y="146.9">D2</text>
<text x="40.4" y="149.5">D3</text>
<text x="52.8" y="144.4">RESET</text>
<text x="237" y="144.4">WP</text>
<text x="237" y="146.9">SCL</text>
<text x="237" y="149.5">SDA</text>
<text x="247" y="144.4">VCC</text>
<text x="248.1" y="146.9">RH</text>
<text x="248.3" y="149.5">RL</text>
<text x="40.4" y="152">D4</text>
<text x="40.4" y="154.6">D5</text>
<text x="53.8" y="152">AREF</text>
<text x="90.9" y="155.2">GND</text>
<text x="220.1" y="152.2">GND</text>
<text x="237" y="152">GND</text>
<text x="247.8" y="152">RW</text>
<text x="40.4" y="159.6">D7</text>
<text x="40.4" y="157.1">D6</text>
<text x="56.4" y="157.1">A0</text>
<text x="56.4" y="159.6">A1</text>
<text x="272.5" y="156.5">GND</text>
<text x="40.4" y="162.2">D8</text>
<text x="40.4" y="164.7">D9</text>
<text x="40.4" y="167.3">D10</text>
<text x="56.4" y="162.2">A2</text>
<text x="56.4" y="164.7">A3</text>
<text x="56.4" y="167.3">A4</text>
<text x="40.4" y="169.8">D11</text>
<text x="40.4" y="172.3">D12</text>
<text x="56.4" y="169.8">A5</text>
<text x="56.4" y="172.3">A6</text>
<text x="105" y="173">J2</text>
<text x="40.4" y="174.9">D13</text>
<text x="50.2" y="178.3" transform="rotate(-90 50.2 178.3)">GND</text>
<text x="52.7" y="178.3" transform="rotate(-90 52.7 178.3)">GND</text>
<text x="56.4" y="174.9">A7</text>
<text x="88.4" y="177">+5V</text>
<text x="41.2" y="187">Arduino_Nano_v3.x</text>
<text x="49" y="190.7">GND</text>
<text x="92.4" y="188.9">Conn_01x06_Female</text>
<text x="93.4" y="186.9">GND</text>
</g>
<g font-size="1.8">
<text x="154.9" y="26.8">Power_module</text>
<text x="196.8" y="26.8">Reset_circuit</text>
<text x="154.9" y="56.2">Power_module.sch</text>
<text x="196.8" y="56.2">Reset_circuit.sch</text>
</g>
<text font-size="1.8" fill="#008400" x="48.4" y="184.7">A1</text>
</svg>
